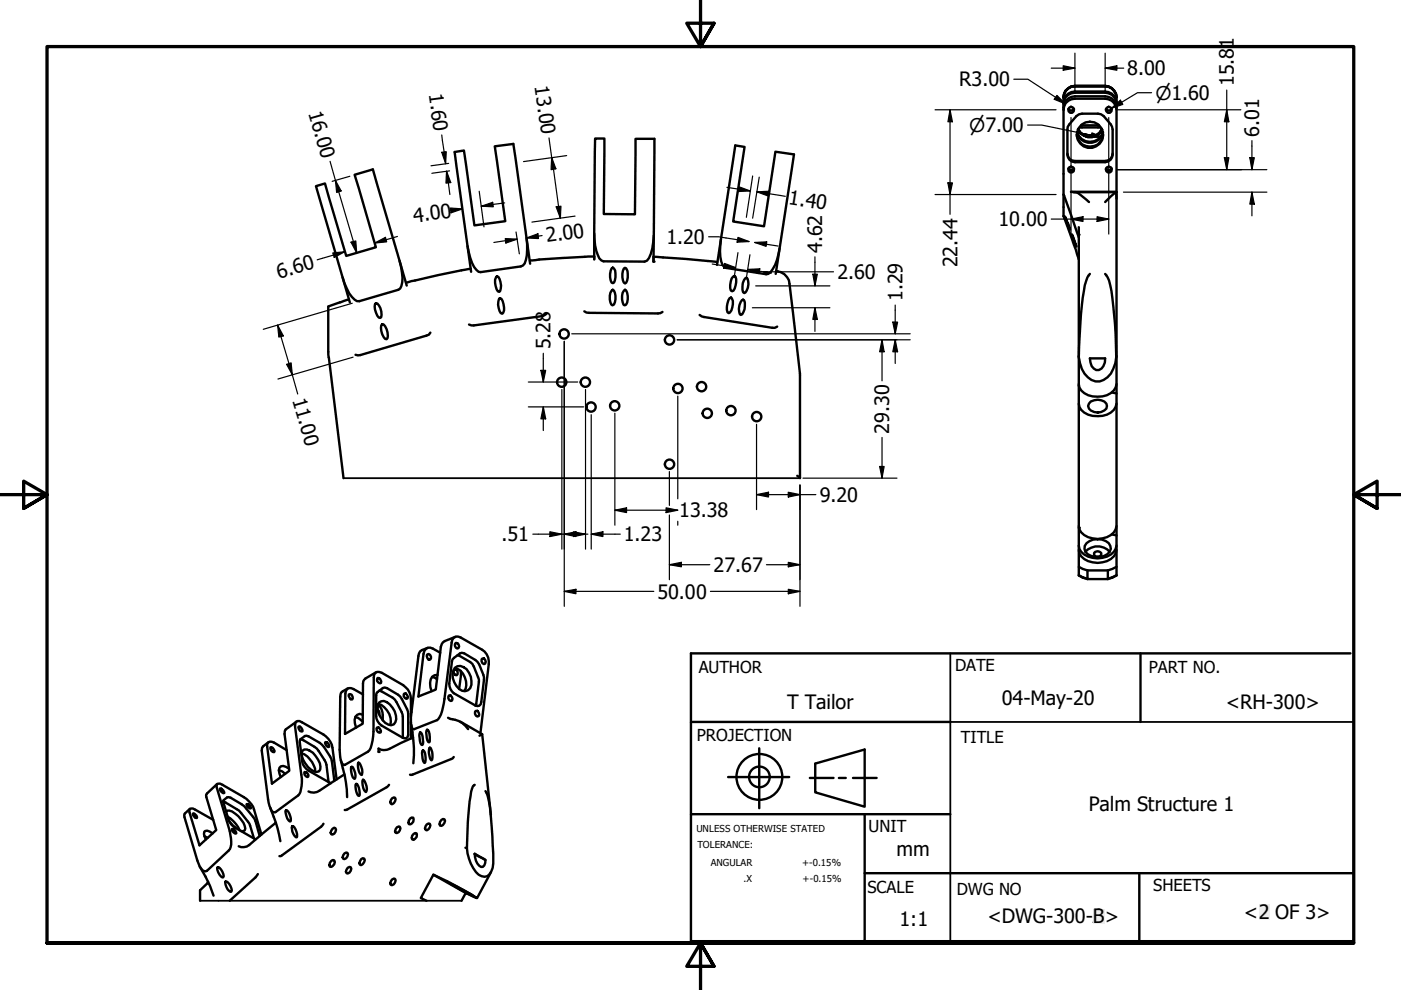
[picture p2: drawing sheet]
<svg xmlns="http://www.w3.org/2000/svg" width="297mm" height="210mm" viewBox="0 0 297 210" stroke-linecap="round" stroke-linejoin="round" font-family="sans-serif">
<!-- layer: Visible Narrow (ANSI) -->
<path d="M72.8 101.4h96.8M42.4 191h55.5" fill="none" stroke="#000" stroke-width=".38"/>
<!-- layer: Visible (ANSI) -->
<g fill="none" stroke="#000" stroke-width=".51">
<path d="M227.9 18.3a2.41 2.41 0 0 0-2.4 2.3M227.9 18.3a2.41 2.41 0 0 0-2.4 2.4 2.32 2.32 0 0 1 2.4-2.4h6.4a2.41 2.41 0 0 1 2.4 2.4 2.55 2.55 0 0 0-2.4-2.4M227.9 18.3h6.4M234.3 18.3a2.41 2.41 0 0 1 2.4 2.3M225.5 21.8a2.32 2.32 0 0 1 2.4-2.4h6.4a2.41 2.41 0 0 1 2.4 2.4M225.5 23.3a2.32 2.32 0 0 1 2.4-2.4h6.4a2.41 2.41 0 0 1 2.4 2.4M225.5 22a2.32 2.32 0 0 1 2.4-2.3h6.4a2.41 2.41 0 0 1 2.4 2.3M225.5 22.8a2.41 2.41 0 0 1 2.4-2.4h6.4a2.41 2.41 0 0 1 2.4 2.4M225.5 20.6a2.41 2.41 0 0 1 2.4-2.4h6.4a2.55 2.55 0 0 1 2.4 2.4M225.5 20.6v25.2l3.2 9.2M226.3 32.5a1.52 1.52 0 0 0 1.6 1.6h6.4a1.52 1.52 0 0 0 1.6-1.6M226.5 23.1l.6 .4 .6-.4"/>
<path d="M226.5 35.7l.6 .4 .6-.4M228.2 24.6l.6-.4 .6-.1h3.4l.6 .1a4.9 4.9 0 0 1 2.5 3.3v5.3a1.63 1.63 0 0 1-1.6 1.6h-6.4a1.63 1.63 0 0 1-1.6-1.6l.1-5.9zM228.3 28.5a2.8 2.8 0 0 0 2.8 2.6 2.8 2.8 0 0 0 2.8-2.6M228.3 28a2.82 2.82 0 0 0 2.8 2.3 2.82 2.82 0 0 0 2.8-2.3M228.4 28a2.79 2.79 0 0 0 2.7 2.1 2.79 2.79 0 0 0 2.7-2.1M228.5 27.4a2.8 2.8 0 0 0 2.6 1.6 2.8 2.8 0 0 0 2.5-1.6 2.75 2.75 0 0 1-2.5 1.6 2.75 2.75 0 0 1-2.5-1.6M228.5 27.5a2.85 2.85 0 0 0 2.6 1.6 2.85 2.85 0 0 0 2.6-1.6 2.85 2.85 0 0 1-2.6 1.6 2.85 2.85 0 0 1-2.6-1.6zM228.7 27.1l.3-.1h4.2l.3 .1M229.2 26.6h3.8M230.6 29h1M234.5 23.1l.6 .4 .6-.4M234.5 35.7l.6 .4 .6-.4"/>
<path d="M236.7 20.6v101.4l-.9 .4M84.7 55.3a11.1 11.1 0 0 1 .4 5.4l-.3 .5-.3 .2-8.3 2.5a2.56 2.56 0 0 1-2.2-1.7l-1-2.2-.4-1.2M99.8 57l-6.9 1.3-6.8 1.6M105.3 58.6a2.03 2.03 0 0 1 .9 2l-.2 1.1-.1 .2a2.01 2.01 0 0 1-.9-1.9v-.7zM111.6 50.5a12.1 12.1 0 0 1-.3 5.4l-.4 .4-.5 .2-8.5 1.2a2.58 2.58 0 0 1-1.8-2l-1-3.5M112.4 55.9l-3.6-25.4-3.9 .5 2.2 15.9-6.5 .9-2.2-15.9-2 .3 3.5 25.4M126 55l.2-25.6h1.9l-.1 16h6.6l.1-16h4l-.1 26.1v-1h.6l12.9 1M126 54.9v-.5h-1.3l-10.4 .6-2 .3M126 49.5a11.3 11.3 0 0 0 1.1 5.3l.9 .6 8.7 .1 .5-.2a6.8 6.8 0 0 0 1.3-4l.1-1.4M129.7 56.9l.2-.2 .3 .2a3.5 3.5 0 0 1 0 3l-.3 .1a1.9 1.9 0 0 1-.6-1.9zM132.3 56.9l.2-.1 .3 .1a2.87 2.87 0 0 1-.3 3.2 2.93 2.93 0 0 1-.2-3.2zM152 56.2l3.9-25.4 2 .4-2.5 15.8 6.6 1 2.4-15.8 3.9 .5-3.8 25.4"/>
<path d="M152.8 50.8a10.6 10.6 0 0 0 .4 5.3l.3 .5 .4 .2 8.5 1.3h.5a7.8 7.8 0 0 0 2.4-5.4M155.4 58.6l.3-.1a1.74 1.74 0 0 1 .3 2.1l-.5 1-.3 .2a1.9 1.9 0 0 1-.3-2.1l.2-.7zM158 59l.2-.1a2.24 2.24 0 0 1 .1 2.7l-.5 .5a2.04 2.04 0 0 1-.3-2.1zM164.6 57.4l.1 .1a2.92 2.92 0 0 1 2.7 2.7l2.2 19v22.2M225.5 41.2l3.2 9.1M225.9 46.1l1 2.6zM227.1 40.7h9.6zM227.3 49.8l.9 2.5zM228.1 40.7l.4 .2 2.4 1.9M228.7 48.2v73.8l.9 .5M231.1 58.1a5.3 5.3 0 0 0-1.3 3.6l-.6 5.1-.4 6.5a7.9 7.9 0 0 0 1.8 6.7 2.84 2.84 0 0 0 4.2 0 7.5 7.5 0 0 0 1.8-6.7 72.9 72.9 0 0 0-1.5-13.8l-.8-1.4M236.6 40.7l-2.3 2.1"/>
<path d="M236.7 40.7v1.4M69.6 65l.1 10.8M69.7 75.8l3.1 25.6M74 63.5l-4.4 1.5M79.5 64.5l.2-.2a2.15 2.15 0 0 1 1.2 2.4l-.1 .5-.2 .2a1.88 1.88 0 0 1-1.1-1.8zM81 68.7a1.88 1.88 0 0 1 1.2 1.8v.7l-.2 .7a2.15 2.15 0 0 1-1.2-2.4zM86.2 60.6l-7.1-24.7-3.9 1.2 4.5 15.3-6.3 1.9-4.5-15.4-1.9 .6 7.2 24.6M91.2 70.5l-.3 .5-.5 .2-14 4.1-1-.1M105.8 63.4l.2-.2a2.03 2.03 0 0 1 .9 2v.6l-.4 .7a2.01 2.01 0 0 1-.9-1.9zM115.9 66.5l-1 .5-14.4 2-1.1-.2M123.9 66l.9 .3 14.7 .2 1-.4M129.7 61.6l.2-.2a2.79 2.79 0 0 1 .3 3.2l-.3 .1a2.66 2.66 0 0 1-.2-3.1z"/>
<path d="M132.3 61.6l.2-.2a2.78 2.78 0 0 1 .2 3.2l-.2 .1a2.12 2.12 0 0 1-.6-2zM148.3 66.8l1 .4 14.5 2.3h.5l.5-.2M154.7 63.2l.3-.1a2.58 2.58 0 0 1-.5 3.3 1.9 1.9 0 0 1-.3-2.1zM157.3 63.7l.2-.2a1.86 1.86 0 0 1 .4 2.1l-.5 1-.4 .2a2.68 2.68 0 0 1 .3-3.1zM228.7 75.5v.2M231.1 76h3.2a2.39 2.39 0 0 1-1.3 2.5 1.69 1.69 0 0 1-1.8-1.6zM236.7 75.5v.2M228.7 81.4a3.5 3.5 0 0 0 4 2.7 3.6 3.6 0 0 0 4-2.7M228.7 85.6a3.5 3.5 0 0 0 4 2.6 3.6 3.6 0 0 0 4-2.6M228.7 81.8h.1M231.3 85.1a2.66 2.66 0 0 1 3.3 .5l.1 .5a1.95 1.95 0 0 1-2.7 1.2l-.7-.3a1.08 1.08 0 0 1 0-1.9zM235.7 83.2l1 .2"/>
<path d="M169 100.9l.6 .4M228.7 116.6a2.96 2.96 0 0 0 2.9 2.6 4.3 4.3 0 0 0 4.9-1.9l.2-.7M228.7 115.7a2.96 2.96 0 0 0 2.9 2.6 4.3 4.3 0 0 0 4.9-1.9l.2-.7M228.7 111.5a2.96 2.96 0 0 0 2.9 2.6 4.3 4.3 0 0 0 4.9-1.9l.2-.7M230.1 117a3.4 3.4 0 0 1 5.2 0M230.4 115.2a3.8 3.8 0 0 1 4.7 0 1.47 1.47 0 0 1-.3 2.3 3.6 3.6 0 0 1-4.7-.5l-.2-.6 .1-.7zM232 117.3a.95 .95 0 0 1 1.5 0v.3a.88 .88 0 0 1-1.5 0zM235.7 113.3l1 .2M90.6 138.8l.3-.1a.73 .73 0 0 1 .3 1.2h-.3l-.3-.4zM90.6 137.4l-1.1 .4-.4 .3-.3 .4-1.7 13.4a3.8 3.8 0 0 0 .5 2.7l5-1.9a4 4 0 0 0 1.3-2.7l1.9-13.8a1.22 1.22 0 0 1 .6-1.1 1.22 1.22 0 0 1 1.3 .1l4.5 2.6a3.1 3.1 0 0 1 1.4 3l-1.7 14.7M95.9 139.8l1.6-1.3 .4-.1a6.2 6.2 0 0 1 3.7 2.5l1 2.7-.7 5.7-.3 .3h-.8l-4.6-2.6a2.59 2.59 0 0 1-1-2.1zM96.5 135l-2.2 .9-.6 .7-.2 .5-1.1 9.1-3.7 1.5 1.1-9a1.29 1.29 0 0 1 2-1.2l1.5 .9"/>
<path d="M96.6 136.3l.6 .3 .1 .5-.1 .3-.2 .1a.73 .73 0 0 1-.4-1.2zM97 138.9l2.7 1.5a7 7 0 0 1 1.8 3.7l-.7 5.5M102.1 139.8l.2-.2a.7 .7 0 0 1 .6 1.1l-.3 .1-.3-.2zM228.7 122l1.9 .7M228.7 120.2l1.9 .7M229.6 122.4l1 .4M230.6 120.9v1.9h4.3v-1.9M230.6 120.9h4.3M235.8 122.5l-.9 .3M236.7 122l-1.8 .7M236.7 120.2l-1.8 .7M56.9 157.4l-1.3 1.1-.1 .7 1.5 11a3.8 3.8 0 0 0 .9 2h.5l4.8-3.6a5.9 5.9 0 0 0 .7-4.4l-1.4-10.2 .2-.9 .4-.2h.4l5.1 2.8a4.2 4.2 0 0 1 1.9 2.8l.9 6.8"/>
<path d="M57.3 158.5a.82 .82 0 0 1 .9 .8l-.1 .2a.89 .89 0 0 1-.8-1zM62.9 153l-2.3 1.7-.2 .3-.1 .6 1 7.8-3.6 2.8-1.1-8.4 .5-.5h.5l3.2 1.7M63.4 154a1 1 0 0 1 .7 1l-.2 .1a.82 .82 0 0 1-.5-1.1zM63.7 156.8l.6 .1a8.4 8.4 0 0 1 4.9 5.3l.5 3.6M63.9 159.7a4.6 4.6 0 0 1 2.9 3.9M64.1 159.2l.4-.3a3.2 3.2 0 0 1 2.9 2.2 2.07 2.07 0 0 1 .2 2.4 2.11 2.11 0 0 1-2.3-.9 4.5 4.5 0 0 1-1.4-3zM69 157.3a.89 .89 0 0 1 .8 1 .82 .82 0 0 1-.9-.8zM73.7 146l-1.4 .8-.2 .9v12.1a3.1 3.1 0 0 0 .8 2.4l5.1-2.8a6.9 6.9 0 0 0 1.2-4.3v-11.4l.1-.6 .3-.4 .3-.2 1.1 .2 4.5 2.6a3.5 3.5 0 0 1 1.6 2.9v3.8M74 147.2h.2a.79 .79 0 0 1 .5 1.1 .89 .89 0 0 1-.7-1.1zM75.3 152.1l.6 .1 1 .8M76.9 151.5l-.6-.1a1.44 1.44 0 0 0-1.1 2l.3 .9M79.8 142.5l-2.3 1.4-.5 .5-.1 9.1-3.7 2.1v-8.6a1.06 1.06 0 0 1 .6-1 1.06 1.06 0 0 1 1.1 .1l2.1 1.1"/>
<path d="M79.8 147l1.4-1.1 .3-.1a6.5 6.5 0 0 1 5.1 5.6v4.4l-.4 .7-.8-.1-4.5-2.6a2.55 2.55 0 0 1-1.1-1.9zM80 154.2a.89 .89 0 0 1 .7 1.1l-.6-.1-.2-.4-.1-.3zM80.1 150.5l.3 .3v.7M80.1 143.7a.82 .82 0 0 1 .7 1.1 .68 .68 0 0 1-.8-.3 .68 .68 0 0 1 .1-.8zM80.4 148.9a1.56 1.56 0 0 1 2.3 .5 3.2 3.2 0 0 1 .8 4.2 1.94 1.94 0 0 1-2.4-1 3.3 3.3 0 0 1-.7-3.7zM80.5 146.4a6.6 6.6 0 0 1 4.9 5.6v4.4M81.2 152.8a4.4 4.4 0 0 0-1-3.5 3.9 3.9 0 0 1 2.5 4.4M85.7 147a.8 .8 0 0 1 .7 1.1l-.2 .1-.3-.2-.3-.4zM87.1 153.1v3.5M87.2 153.6a30.2 30.2 0 0 1 .4 8.2M87.6 156.4l-5.1 2.4a2.43 2.43 0 0 1-2.2-.1v.7M89.1 155.3a1.4 1.4 0 0 1 .6 1.5v.6l-.2 .6a1.4 1.4 0 0 1-.5-1.6l-.1-.5z"/>
<path d="M89.7 159.1a1.4 1.4 0 0 1 .5 1.5l-.2 1.2a2.81 2.81 0 0 1-.3-2.7zM90.6 154.7a1.4 1.4 0 0 1 .5 1.5l-.1 1.2a1.4 1.4 0 0 1-.6-1.5v-.6zM91.1 158.5a2.05 2.05 0 0 1 .6 2.1l-.2 .6a2.81 2.81 0 0 1-.4-2.7zM91.6 143.5l1 .5M92.8 143.1a1.46 1.46 0 0 0-1.6 1.7l.3 1.7M95 152.2l.5 .2a4.8 4.8 0 0 1 3.8 2.2M95.2 147.4a.77 .77 0 0 1 .6 1.2h-.2a.73 .73 0 0 1-.4-1.2zM96.3 142l.5 .1 .2 .4v.4l-.2 .3a.77 .77 0 0 1-.5-1.2zM96.5 141.6a3.5 3.5 0 0 1 1.9 4.9M96.5 141.6a1.73 1.73 0 0 1 2.4 .3 3.8 3.8 0 0 1 .8 4 1.53 1.53 0 0 1-2.4 .2 3.5 3.5 0 0 1-.8-4.5zM97.6 153l4.6 2.7 1.9 17.1M97.7 142.3v.9l-.4 2.9"/>
<path d="M100.9 150.7h.3l.4 .8-.1 .3-.3 .1a.73 .73 0 0 1-.3-1.2zM102.2 155.7l-.5 .3M40.3 171.5l-1.1 1-.1 .8 2.7 9.2a3.4 3.4 0 0 0 1.5 2.2l.6-.1 4.6-4.3a3.7 3.7 0 0 0 .3-3.4l-2.8-9.9v-.7l.7-.1 5.6 3.2a4.8 4.8 0 0 1 1.5 2.2l1.6 5.3M40.9 172.5a.83 .83 0 0 1 .8 1 1 1 0 0 1-.8-1zM43.3 177.3l.7 .3M45.1 176.7l-1.2-.6-.4 .1a1.38 1.38 0 0 0 .1 1.8M46 166.2l-2.3 2.4 2.1 7.4-3.5 3.2-2.1-6.9 .1-.8 .6-.1 4.3 2.4M46.7 167.2a1.13 1.13 0 0 1 .9 .9 .84 .84 0 0 1-.9-.9zM47.3 170h.3a10.1 10.1 0 0 1 6.2 7.8M47.9 172.1l.3-.2a4.8 4.8 0 0 1 3.7 3.2l.1 .6-.1 .4-.3 .1h-.5M48.3 173.1a6.6 6.6 0 0 1 2.5 2.9M48.5 174l1.4 1.5"/>
<path d="M49.2 175.7a.98 .98 0 0 1 .9 1 .84 .84 0 0 1-.9-1zM52.3 170.5a.99 .99 0 0 1 .9 .9 .83 .83 0 0 1-.9-.9zM55.1 177.3a10.2 10.2 0 0 0-6.6-8.3l-.4 .1-.8 .7 1.2 4a3 3 0 0 0 1.3 1.7l4.4 2.5M57.3 171.2l1.2 3.2 .9 3.9M58.5 174.5l-5.7 4.7a2.16 2.16 0 0 1-2.2 .2M59.1 163.3l.7 .2 .7 .6M60.6 171.8a1.3 1.3 0 0 1 .9 1.2l.1 1.2a2 2 0 0 1-1-2.4zM61.3 163a1.33 1.33 0 0 0-2.1-.2l-.1 .6 .4 1.4M62 175.2a1.3 1.3 0 0 1 .9 1.2v1.1a2 2 0 0 1-.9-2.3zM64.6 163.7a.79 .79 0 0 1 .7 1 .73 .73 0 0 1-.7-1zM68.6 174.7l-.5 .6-8.5 6.2h-.4M70.5 175.7l.4-.2 .2 .1a.89 .89 0 0 1-.9 1.3l-.1-.3z"/>
<path d="M70.9 165.6l-.5-4.3a8.2 8.2 0 0 0-5.4-5.3l-.4 .1-.9 .7-.1 .2 .5 4.5a2.98 2.98 0 0 0 1.2 1.9l4.8 2.7M72.3 161.2a28.6 28.6 0 0 1 1.3 7.8M73 164.2l-5.3 3.5a2.23 2.23 0 0 1-2.3 .1M74.5 162.6a1.55 1.55 0 0 1 .8 1.3l.1 .6-.2 .6a2.43 2.43 0 0 1-.7-2.5zM75.5 166.2a1.39 1.39 0 0 1 .7 1.3l.1 1.1-.2 .2a2.43 2.43 0 0 1-.6-2.6zM76 161.7a2.65 2.65 0 0 1 .7 2.6 2.32 2.32 0 0 1-.7-2.6zM77 165.3a2.48 2.48 0 0 1 .6 2.6 2.48 2.48 0 0 1-.6-2.6zM82.5 166.4l-.5 .5-8.3 4.7-.6 .1M83.1 169.3l.4-.2h.3a1.09 1.09 0 0 1-.7 1.4l-.2-.1-.2-.3zM84.1 175.4l.4-.2 .3 .1a.89 .89 0 0 1-.9 1.3l-.1-.4zM87 173.5l.3-.2 .3 .1a.93 .93 0 0 1-.9 1.3v-.7zM87.7 176.8l.3-.2 .3 .1a1.09 1.09 0 0 1-.6 1.4l-.3-.1-.1-.4 .1-.4z"/>
<path d="M90.5 174.8l.4-.2 .2 .1a1.09 1.09 0 0 1-.6 1.4l-.3-.2-.1-.3zM93.6 173.8l.3-.2 .3 .1a.96 .96 0 0 1-.9 1.3v-.7zM96.2 160.5l-.3 .3-8.5 3.4h-.5M98.7 179.7l.3 .1M100.6 166.4a1.56 1.56 0 0 0-.7 1.5 69.2 69.2 0 0 0-.8 13 8.6 8.6 0 0 0 2.4 4.6 1.63 1.63 0 0 0 2.6-.7l.4-.8a76.6 76.6 0 0 0-1-14.8l-.6-1.5M42.4 183.7l2.1 4.1 .8 2.1M44.1 187l-1.7 1.8v2.2M46.2 183.9a1.91 1.91 0 0 1 1.1 2.1 1.91 1.91 0 0 1-1.1-2.1zM47.8 186.9a1.85 1.85 0 0 1 1.2 2.2 1.88 1.88 0 0 1-1.2-2.2zM54.7 185.3l-.5 .7-5.5 5M70.2 182.5l.3-.2 .4 .1a.93 .93 0 0 1-1 1.3v-.7zM73 180.9l.4-.1h.3a.89 .89 0 0 1-.9 1.3l-.2-.3z"/>
<path d="M73.7 184l.4-.2 .3 .1a.89 .89 0 0 1-.9 1.2l-.2-.3zM76.6 182.2l.3-.2h.3a.95 .95 0 0 1-.9 1.4l-.1-.4zM83.1 186.5l.4-.2h.3a.89 .89 0 0 1-.9 1.3l-.2-.3zM90.4 191l-1.2-.6 2.7-4.9 3.5 1.7 5.7 3.2-2.4-1.1-.8 1.7M91.9 185.5l6.8 3.8M95.6 187.4l2.8 1.4 2.1 1.2-3.2-1.6zM100.6 181.1l2.3 1.2-.2 1.2-.3 .3a1.58 1.58 0 0 1-1.5-1.3l-.3-1.5 2.3 1.3M104.1 184.9l-2.9 5.5"/>
<circle cx="227.1" cy="36" r=".63"/>
<circle cx="227.1" cy="23.3" r=".63"/>
<circle cx="231.1" cy="28.6" r="2.78"/>
<circle cx="235.1" cy="36" r=".63"/>
<circle cx="235.1" cy="23.3" r=".63"/>
<circle cx="119.6" cy="70.8" r=".98"/>
<circle cx="142" cy="72.1" r=".98"/>
<circle cx="119.1" cy="81" r=".98"/>
<circle cx="124.1" cy="81" r=".98"/>
<circle cx="125.3" cy="86.3" r=".98"/>
<circle cx="130.3" cy="86" r=".98"/>
<circle cx="142" cy="98.4" r=".98"/>
<circle cx="143.7" cy="82.4" r=".98"/>
<circle cx="148.7" cy="82" r=".98"/>
<circle cx="150" cy="87.6" r=".98"/>
<circle cx="155" cy="87.1" r=".98"/>
<circle cx="160.4" cy="88.3" r=".98"/>
</g>
<g fill="#000">
<circle cx="225.5" cy="20.6" r=".25"/>
<circle cx="225.5" cy="20.7" r=".25"/>
<circle cx="138.6" cy="55.5" r=".25"/>
<circle cx="225.5" cy="45.8" r=".25"/>
<circle cx="228.7" cy="49.8" r=".25"/>
<circle cx="228.7" cy="111.9" r=".25"/>
<circle cx="80.3" cy="159.4" r=".25"/>
<circle cx="85.4" cy="156.4" r=".25"/>
</g>
<!-- layer: Border (ANSI) -->
<path d="M148.5 -.1v10l-2.9-5h5.8l-2.9 5 2.9-5M0 104.9h10l-5-2.9v5.8l5-2.9-5 2.9M297 104.9h-10l5-2.9v5.8l-5-2.9 5 2.9M10 199.9v-190h277v190h-277h277M151.4 204.9l-2.9-5 2.9 5h-5.8l2.9-5v10" fill="none" stroke="#000" stroke-width=".7"/>
<!-- layer: Title (ANSI) -->
<g fill="none" stroke="#000" stroke-width=".51">
<path d="M241.8 138.5v14.6M286.3 138.5h-139.8v61.1h140.5M146.5 153.1h55M161 158.7v12.7M146.5 172.6h55M154.4 164.8h12.9M171.7 164.9h5M172.8 161.9l10.5-3v12.1l-10.5-3zM177.9 164.9h1.4M180.8 164.9h5.1M183.3 172.6v27.3M183.3 185.1h103.5"/>
<path d="M241.6 185.1v14.8"/>
<circle cx="161" cy="164.7" r="4.9"/>
<circle cx="161" cy="164.7" r="2.19"/>
</g>
<path d="M201.5 138.5v61.1M201.5 153.1h85.3M139.3 199.9h147.5" fill="none" stroke="#000" stroke-width=".38"/>
<!-- layer: Dimension (ANSI) -->
<g fill="none" stroke="#000" stroke-width=".25">
<path d="M214.9 16.8h3l8 5.2M222.9 14.4h5M225.4 13.9l2.5 .5-2.5 .5zM227.9 11.3v8M234.3 14.4l2.5-.5v1zM234.3 14.4h4M234.3 11.3v8M244.2 19.7h-3l-5.6 3.3M260.1 19.1v16.9M70 34.2l5.6 19.4M71.1 38.3l1.2 2.2-.9 .3zM74.2 37.4l-3.8 1.1"/>
<path d="M93.7 32.3l.9-.1-.1 2.5zM93.7 28.6l.8 6.1M94.7 36.3l.9 2.4-1 .1zM94.7 36.3l.7 4.9M95.1 34.6l-3.7 .6M95.3 36.2l-3.7 .5M116.4 29.2l2.4 17.1M117 33.4l.9 2.4-1.1 .2zM120.1 33l-9.1 1.3M154.1 39.7l5 .8M156.7 39.6l2.4 .9-2.6 .1zM159.6 37.3l-1.4 8.8"/>
<path d="M161 37.6l-1.4 8.7M198.2 23.3h25.7M201 38.8h.9l-.5 2.4zM201.4 23.3l.5 2.5h-.9zM201.4 23.3v22.1M217.9 26.5h3l10.5 2.2-3.1-.7M224.1 20.2l1.8 1.8-2.4-.9zM227.1 24.9v24.7M231.4 28.7l2.5 .4M231.5 28.2l2.4 .9h-2.6zM235.1 24.9v24.7M235.6 23l2-1.8 .5 .9z"/>
<path d="M236.7 36h31.9M237 23.3h26.1M259.6 33.4h.9l-.4 2.6zM260.1 23.3l.4 2.5h-.9zM265 33.4h.9l-.5 2.6zM265.4 29.8v6.2M70.5 53.6l2.6-.2-2.2 1.2zM73.1 53.4l-5.9 1.7M74.4 51.3l1-.2 .2 2.5zM79.4 51.5l2.3-1.2 .3 1zM84.3 50.1l-4.9 1.4M95.5 44.1l2.5 .2-2.4 .8z"/>
<path d="M98 44.3l-2.4 .3M101.6 40.5l1 7.6M102 43.7l2.5-.8 .1 1zM107 43l-5 .7M107.1 50.6l2.6 .1-2.4 .8zM109.4 49.2l.7 4.6M109.7 50.7l-5 .7M111.4 48.9l.7 4.7M111.6 50.5l2.4-.9 .2 1zM114.9 49.9l-3.3 .6M117.9 43.9l1-.2-.1 2.6zM121.9 45.8l-9.1 1.3"/>
<path d="M150.2 50.2h2.1l6.5 1M151 56l5 .7M153.6 55.9l2.4 .8-2.6 .2zM156.5 50.3l2.3 .9-2.5 .1zM156.5 53.6l-.8 4.9M158.6 57.1l2.5-.1-.2 1zM158.6 57.1l4.9 .8-1.7-.3h14.9M159 54l-.8 5M160 51.4l2.6-.1-.2 .9zM160 51.4l5 .8M160.5 40.7l2.5-.2-.1 1.1zM160.5 40.7l6 .9"/>
<path d="M172.3 58.1h1l-.5 2.5zM172.8 54.5v6.1M198.2 41.2h25.7M222.9 46.5h12.2M227.1 46.5l2.5-.6v1.1zM232.6 45.9l2.5 .6-2.5 .5zM238.2 40.7h30.4M265.4 40.7l.5 2.6h-.9zM265.4 40.7v5.1M58.9 68.9l1.2 2.3-1 .3zM58.9 68.9l4.2 14.6M60.8 77.3l.9-.4 .3 2.6z"/>
<path d="M74.7 64.3l-18.9 5.5M74.9 75.7l-16 4.7M114.7 78.5h1l-.5 2.5zM115.2 74.9v6.1M119.6 72.4v56.2M121.2 70.8h71.8M143.6 72h49.4M159.5 65.2h16.5M160.2 60.6h15.8M172.8 65.2l.5 2.5h-1zM172.8 65.2v5.1M187 72l.5 2.6h-1z"/>
<path d="M187 72v8.7M189.3 68.3h1l-.5 2.5zM189.8 72l.5 2.6h-1zM189.8 64.7v6.1M189.8 72v5.1M112 81h10.5M112 86.3h11.8M115.2 86.3l.5 2.5h-1zM115.2 86.3v5M119.1 82.6v33.8M124.1 82.6v33.8M125.3 87.9v28.5"/>
<path d="M130.4 87.6v23.8M141.9 100v7.2M143.7 84v21.8M160.4 90v18M186.5 98.9h1l-.5 2.5zM187 92.7v8.7M113 113.3h11.7M116.6 112.7l2.5 .6-2.5 .5zM119.6 113.3l2.5-.6v1.1zM121.6 112.7l2.5 .6-2.5 .5zM125.3 113.3l2.5-.6v1.1zM125.3 113.3h6.2"/>
<path d="M130.4 108.2l2.4-.5v1zM130.4 108.2h13.3M141.2 107.7l2.5 .5-2.5 .5zM141.9 119.7l2.6-.5v1zM141.9 119.7h8.6M141.9 109.2v13.7M143.7 110.5v.9M160.4 104.9l2.5-.5v1zM160.4 104.9h12.6M162.5 119.7h7.1M167.1 119.2l2.5 .5-2.5 .5zM167.1 104.4l2.5 .5-2.5 .5z"/>
<path d="M169.6 102.8v25.8M170.2 101.4h20M119.6 125.4l2.5-.5v1zM119.6 125.4h19M150.6 125.4h19M167.1 124.9l2.5 .5-2.5 .5z"/>
</g>
<g fill="#000">
<path d="M225.4 13.9l2.5 .5-2.5 .5z" fill-rule="evenodd"/>
<path d="M234.3 14.4l2.5-.5v1z" fill-rule="evenodd"/>
<path d="M93.7 32.3l.9-.1-.1 2.5z" fill-rule="evenodd"/>
<path d="M94.7 36.3l.9 2.4-1 .1z" fill-rule="evenodd"/>
<path d="M117 33.4l.9 2.4-1.1 .2z" fill-rule="evenodd"/>
<path d="M201 38.8h.9l-.5 2.4z" fill-rule="evenodd"/>
<path d="M201.4 23.3l.5 2.5h-.9z" fill-rule="evenodd"/>
<path d="M224.1 20.2l1.8 1.8-2.4-.9z" fill-rule="evenodd"/>
<path d="M231.5 28.2l2.4 .9h-2.6z" fill-rule="evenodd"/>
<path d="M235.6 23l2-1.8 .5 .9z" fill-rule="evenodd"/>
<path d="M259.6 33.4h.9l-.4 2.6z" fill-rule="evenodd"/>
<path d="M260.1 23.3l.4 2.5h-.9z" fill-rule="evenodd"/>
<path d="M265 33.4h.9l-.5 2.6z" fill-rule="evenodd"/>
<path d="M70.5 53.6l2.6-.2-2.2 1.2z" fill-rule="evenodd"/>
<path d="M71.1 38.3l1.2 2.2-.9 .3z" fill-rule="evenodd"/>
<path d="M74.4 51.3l1-.2 .2 2.5z" fill-rule="evenodd"/>
<path d="M79.4 51.5l2.3-1.2 .3 1z" fill-rule="evenodd"/>
<path d="M95.5 44.1l2.5 .2-2.4 .8z" fill-rule="evenodd"/>
<path d="M102 43.7l2.5-.8 .1 1z" fill-rule="evenodd"/>
<path d="M107.1 50.6l2.6 .1-2.4 .8z" fill-rule="evenodd"/>
<path d="M111.6 50.5l2.4-.9 .2 1z" fill-rule="evenodd"/>
<path d="M117.9 43.9l1-.2-.1 2.6z" fill-rule="evenodd"/>
<path d="M153.6 55.9l2.4 .8-2.6 .2z" fill-rule="evenodd"/>
<path d="M156.5 50.3l2.3 .9-2.5 .1z" fill-rule="evenodd"/>
<path d="M156.7 39.6l2.4 .9-2.6 .1z" fill-rule="evenodd"/>
<path d="M158.6 57.1l2.5-.1-.2 1z" fill-rule="evenodd"/>
<path d="M160 51.4l2.6-.1-.2 .9z" fill-rule="evenodd"/>
<path d="M160.5 40.7l2.5-.2-.1 1.1z" fill-rule="evenodd"/>
<path d="M172.3 58.1h1l-.5 2.5z" fill-rule="evenodd"/>
<path d="M227.1 46.5l2.5-.6v1.1z" fill-rule="evenodd"/>
<path d="M232.6 45.9l2.5 .6-2.5 .5z" fill-rule="evenodd"/>
<path d="M265.4 40.7l.5 2.6h-.9z" fill-rule="evenodd"/>
<path d="M58.9 68.9l1.2 2.3-1 .3z" fill-rule="evenodd"/>
<path d="M60.8 77.3l.9-.4 .3 2.6z" fill-rule="evenodd"/>
<path d="M114.7 78.5h1l-.5 2.5z" fill-rule="evenodd"/>
<path d="M172.8 65.2l.5 2.5h-1z" fill-rule="evenodd"/>
<path d="M187 72l.5 2.6h-1z" fill-rule="evenodd"/>
<path d="M189.3 68.3h1l-.5 2.5z" fill-rule="evenodd"/>
<path d="M189.8 72l.5 2.6h-1z" fill-rule="evenodd"/>
<path d="M115.2 86.3l.5 2.5h-1z" fill-rule="evenodd"/>
<path d="M186.5 98.9h1l-.5 2.5z" fill-rule="evenodd"/>
<path d="M116.6 112.7l2.5 .6-2.5 .5z" fill-rule="evenodd"/>
<path d="M121.6 112.7l2.5 .6-2.5 .5z" fill-rule="evenodd"/>
<path d="M119.6 113.3l2.5-.6v1.1z" fill-rule="evenodd"/>
<path d="M125.3 113.3l2.5-.6v1.1z" fill-rule="evenodd"/>
<path d="M130.4 108.2l2.4-.5v1z" fill-rule="evenodd"/>
<path d="M141.2 107.7l2.5 .5-2.5 .5z" fill-rule="evenodd"/>
<path d="M141.9 119.7l2.6-.5v1z" fill-rule="evenodd"/>
<path d="M160.4 104.9l2.5-.5v1z" fill-rule="evenodd"/>
<path d="M167.1 104.4l2.5 .5-2.5 .5z" fill-rule="evenodd"/>
<path d="M119.6 125.4l2.5-.5v1z" fill-rule="evenodd"/>
<path d="M167.1 119.2l2.5 .5-2.5 .5z" fill-rule="evenodd"/>
<path d="M167.1 124.9l2.5 .5-2.5 .5z" fill-rule="evenodd"/>
</g>
<!-- layer: Symbol (ANSI) -->
<g fill="#ebeadb">
<path d="M266.9 191.7h2.3v3.3h-2.3z" fill-rule="evenodd"/>
<path d="M231.7 192.7h2.6v3h-2.6z" fill-rule="evenodd"/>
</g>
<g font-size="4.2">
<text x="239" y="16">8.00</text>
<text x="65.3" y="23.9" transform="rotate(74 65.3 23.9)">16.00</text>
<text x="90.9" y="20" transform="rotate(82 90.9 20)">1.60</text>
<text x="113.3" y="18.3" transform="rotate(82 113.3 18.3)">13.00</text>
<text x="203.4" y="18.3">R3.00</text>
<text x="261.6" y="18.3" transform="rotate(-90 261.6 18.3)">15.81</text>
<text x="267" y="29" transform="rotate(-90 267 29)">6.01</text>
<text x="87.8" y="47.2" transform="rotate(-8 87.8 47.2)">4.00</text>
<text x="167.1" y="43.2" transform="rotate(9 167.1 43.2)">1.40</text>
<text x="211.7" y="48">10.00</text>
<text x="116" y="51.3" transform="rotate(-8 116 51.3)">2.00</text>
<text x="141.3" y="51.7">1.20</text>
<text x="174.3" y="53.7" transform="rotate(-90 174.3 53.7)">4.62</text>
<text x="59.1" y="59.1" transform="rotate(-16 59.1 59.1)">6.60</text>
<text x="177.5" y="59.2">2.60</text>
<text x="203" y="56.7" transform="rotate(-90 203 56.7)">22.44</text>
<text x="191.3" y="63.9" transform="rotate(-90 191.3 63.9)">1.29</text>
<text x="116.7" y="74.1" transform="rotate(-90 116.7 74.1)">5.28</text>
<text x="61.9" y="84.7" transform="rotate(74 61.9 84.7)">11.00</text>
<text x="188.5" y="91.9" transform="rotate(-90 188.5 91.9)">29.30</text>
<text x="173.8" y="106.4">9.20</text>
<text x="144" y="109.7">13.38</text>
<text x="106.3" y="114.8">.51</text>
<text x="132.3" y="114.8">1.23</text>
<text x="151.3" y="121.3">27.67</text>
<text x="139.4" y="126.9">50.00</text>
<text x="212.4" y="149.6">04-May-20</text>
<text x="166.9" y="150.3">T Tailor</text>
<text x="259.9" y="150.4">&lt;RH-300&gt;</text>
<text x="230.8" y="171.9">Palm Structure 1</text>
<text x="190.1" y="181.5">mm</text>
<text x="190.7" y="196.3">1:1</text>
<text x="209.4" y="195.7">&lt;DWG-300-A&gt;</text>
<text x="231.7" y="195.7">B</text>
<text x="263.7" y="194.9">&lt;1</text>
<text x="266.9" y="194.8">2</text>
<text x="270.4" y="194.9">OF 3&gt;</text>
</g>
<g font-size="4">
<text x="245" y="21.1">⌀1.60</text>
<text x="205.5" y="28">⌀7.00</text>
</g>
<g font-size="3.5">
<text x="148.1" y="142.8">AUTHOR</text>
<text x="202.5" y="142.2">DATE</text>
<text x="243.6" y="142.8">PART NO.</text>
<text x="147.8" y="157.2">PROJECTION</text>
<text x="203.7" y="157.5">TITLE</text>
<text x="184.1" y="176.4">UNIT</text>
<text x="184" y="189.3">SCALE</text>
<text x="202.9" y="189.7">DWG NO</text>
<text x="244.5" y="188.9">SHEETS</text>
</g>
<g font-size="2">
<text x="147.6" y="176.4">UNLESS OTHERWISE STATED</text>
<text x="147.9" y="179.9">TOLERANCE:</text>
<text x="150.7" y="183.6">ANGULAR</text>
<text x="170.1" y="183.7">+-0.15%</text>
<text x="157.6" y="187">.X</text>
<text x="170.2" y="187">+-0.15%</text>
</g>
</svg>
